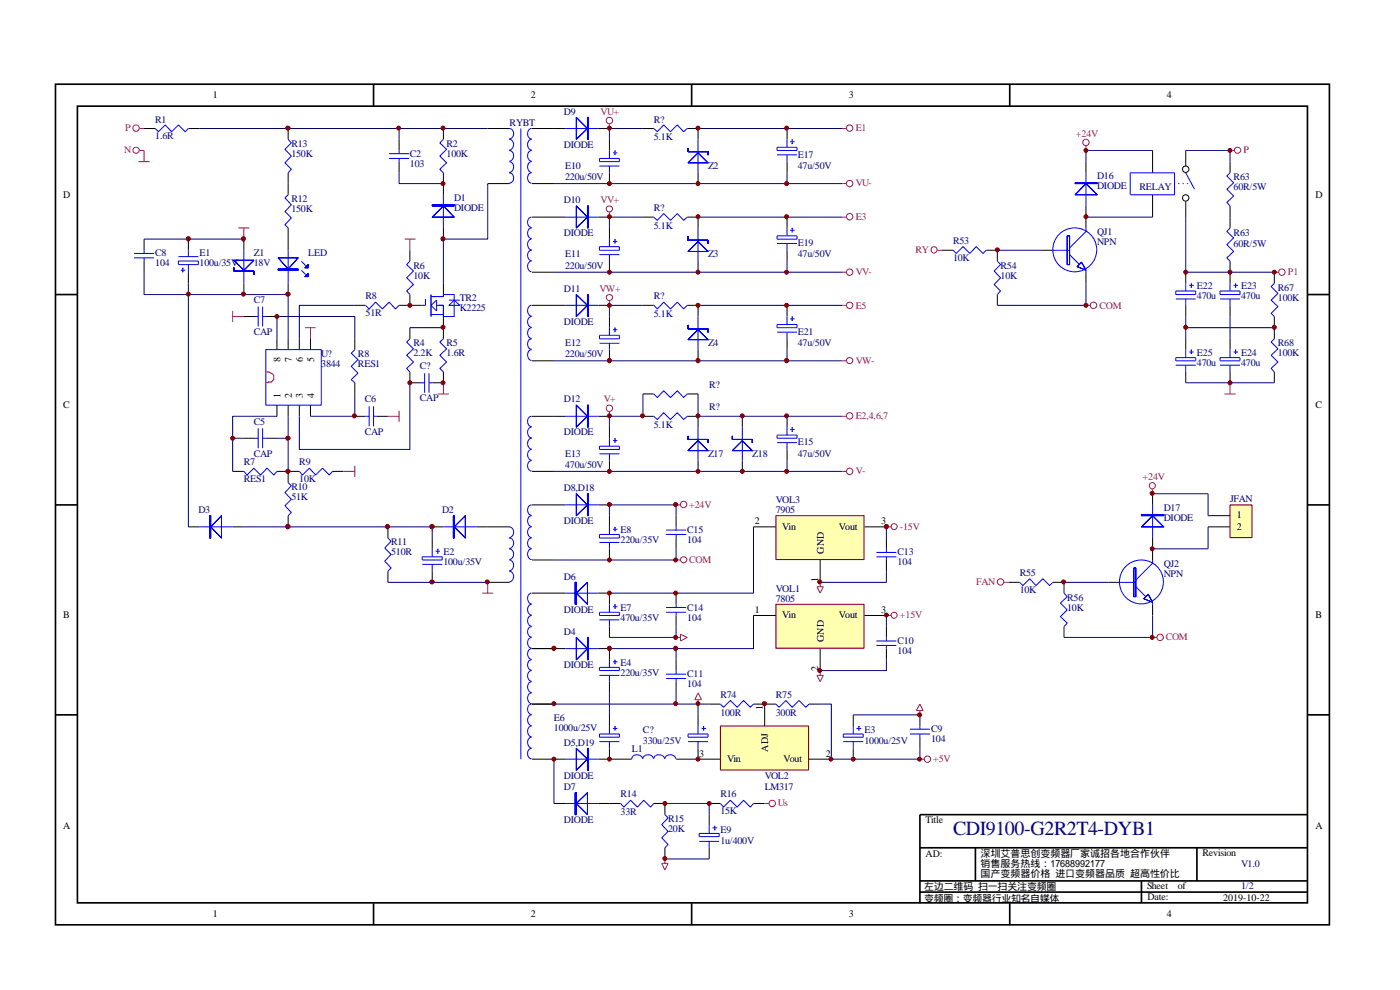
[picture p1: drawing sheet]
<svg xmlns="http://www.w3.org/2000/svg" width="297mm" height="210mm" viewBox="0 0 297 210" stroke-linecap="round" stroke-linejoin="round" font-family="sans-serif">
<g fill="none" stroke="#000" stroke-width=".35">
<path d="M11.8 17.9h270.2v178.3h-270.2zM79.2 17.9v4.6M146.7 17.9v4.6M214.2 17.9v4.6M16.4 22.5h261v169h-261zM11.8 62.5h4.6M277.5 62.5h4.6M11.8 107.1h4.6M277.5 107.1h4.6M11.8 151.6h4.6M277.5 151.6h4.6M195.2 179.8h82.3"/>
<path d="M206.9 179.8v7.1M253.9 179.8v7.1M277.5 172.8h-82.3v18.8M79.2 191.6v4.7M146.7 191.6v4.7M195.2 186.9h82.3M195.2 189.2h82.3M214.2 191.6v4.7M242.1 186.9v4.7"/>
</g>
<g fill="none" stroke="#000" stroke-width=".21">
<path d="M61.1 27.3v2.2M61.1 36.7v4.6M84.7 29.5v2.4M84.7 34.3v2.4M94.1 27.3v2.2M94.1 36.7v4.6M103.5 27.3h4.6M103.5 38.9h4.6M112.9 27.3h7M112.9 38.9h4.6M126.9 27.3h2.4M129.3 29.5v2.4"/>
<path d="M129.3 36.7v2.2M136.4 27.3h2.3M145.8 27.3h2.3v2.2M148.1 36.7v2.2M167 27.3v2.2M167 34.3v2.4M230.4 34.3v2.4M244.5 31.9v4.8M251.5 31.9v3.3M40 50.7v2.4M40 57.7v2.4M51.7 50.7v2.4"/>
<path d="M61.1 48.3v4.8M87 53.1v2.3M94.1 48.3v2.4M112.9 57.7h4.6M112.9 46.1h7M126.9 46.1h2.4M129.3 48.3v2.4M129.3 55.4v2.3M136.4 46.1h2.3M145.8 46.1h2.3v2.2M148.1 55.4v2.3M167 46.1v2.2"/>
<path d="M167 53.1v2.3M199.8 53.1h2.4M209.2 53.1h2.4v2.3M221 53.1h2.4M230.4 43.7v4.6M230.4 57.7v2.4M244.5 41.3v4.8M251.5 42.8v3.3M51.7 60.1v2.4M61.1 60.1v2.4M75.3 64.8h2.3M84.7 64.8h4.6"/>
<path d="M87 62.5v2.3M94.1 60.1v2.4M94.1 67.1v4.8M94.1 78.9v2.3M112.9 64.8h7M112.9 76.5h4.6M126.9 64.8h2.4M129.3 67.1v2.4M129.3 74.2v2.3M136.4 64.8h2.3M145.8 64.8h2.3v2.3M148.1 74.2v2.3"/>
<path d="M167 64.8v2.3M167 71.9v2.3M211.6 62.5v2.3M112.9 100h4.6M112.9 88.3h7M126.9 88.3h2.4M129.3 90.6v2.4M129.3 97.7v2.3M136.4 88.3h2.3M136.4 83.6h2.3M145.8 88.3h2.3v2.3M145.8 83.6h2.3"/>
<path d="M148.1 97.7v2.3M157.5 88.3v2.3M157.5 97.7v2.3M167 88.3v2.3M167 95.3v2.4M40 111.8h2.3M49.4 111.8h2.3M82.3 111.8v2.3M91.7 111.8h2.4M91.7 114.1v2.3M101.1 111.8h7M112.9 118.8h4.6"/>
<path d="M112.9 107.1h7M126.9 107.1h2.4M129.3 109.4v2.4M129.3 116.4v2.4M143.4 109.4v2.4M143.4 114.1v2.3M244.5 104.7v2.4M244.5 114.1v4.7M82.3 121.2v2.3M91.7 121.2v2.3M103.5 123.5h4.6M112.9 137.6h7"/>
<path d="M112.9 125.8h7M126.9 137.6h2.4v2.4M126.9 125.8h2.4v2.4M129.3 132.9v2.3M143.4 125.8v2.4M143.4 130.6v2.3M143.4 140v2.2M214 123.5h2.3M223.4 123.5h2.3v2.3M225.7 132.9v2.3M235.1 123.5h2.4M244.5 128.2v2.4"/>
<path d="M112.9 149.4h4.6M129.3 158.7v2.3h-2.4M129.3 144.6v2.4M129.3 151.6v2.4M143.4 144.6v2.4M195.2 151.6v2.4M195.2 156.4v2.3M112.9 161h7M117.5 170.4h2.4M126.9 170.4h4.8M138.7 170.4h2.4v2.4M141.1 179.8v2.4"/>
<path d="M150.5 170.4h2.3M159.9 170.4h2.3"/>
<circle cx="251.5" cy="35.9" r=".68"/>
<circle cx="251.5" cy="42" r=".68"/>
</g>
<g fill="none" stroke="#00f" stroke-width=".21">
<path d="M61.1 29.5l.7 .8-1.3 1.4 1.3 1.4-1.3 1.4 1.3 1.4-.7 .8M82.5 32.6h4.3M82.5 33.6h4.3M84.7 31.9v.7M84.7 33.6v.7M94.1 29.5l-.8 .8 1.4 1.4-1.4 1.4 1.4 1.4-1.4 1.4 .8 .8M108 27.3a1.11 1.11 0 0 1 1 1.1 1.11 1.11 0 0 1-1 1.1M108 29.5a1.17 1.17 0 0 1 1 1.2 1.17 1.17 0 0 1-1 1.1M108 31.9a1.17 1.17 0 0 1 1 1.2 1.17 1.17 0 0 1-1 1.1M108 34.3a1.17 1.17 0 0 1 1 1.1 1.17 1.17 0 0 1-1 1.2M108 36.7a1.11 1.11 0 0 1 1 1.1 1.11 1.11 0 0 1-1 1.1M110.5 27.3v133.7"/>
<path d="M112.8 36.7a1.14 1.14 0 0 0-.9 1.1 1.14 1.14 0 0 0 .9 1.1M112.8 34.3a1.19 1.19 0 0 0-.9 1.1 1.19 1.19 0 0 0 .9 1.2M112.8 31.9a1.19 1.19 0 0 0-.9 1.2 1.19 1.19 0 0 0 .9 1.1M112.8 29.5a1.19 1.19 0 0 0-.9 1.2 1.19 1.19 0 0 0 .9 1.1M112.8 27.3a1.14 1.14 0 0 0-.9 1.1 1.14 1.14 0 0 0 .9 1.1M119.9 27.3h7M127.2 33.6h4.2v.7h-4.2zM127.2 35.2h4.2M129.3 31.9v1.7M129.3 35.2v1.5M130 32.4h1M130.5 31.9v1"/>
<path d="M138.7 27.3l.7 .6 1.4-1.4 1.4 1.4 1.5-1.4 1.3 1.4 .8-.6M148.1 29.5v7.2M164.8 31.2h4.3v.7h-4.3zM164.8 32.9h4.3M167 29.5v1.7M167 32.9v1.4M167.6 30.1h1M168.1 29.5v1.1M230.4 36.7v7M239.8 36.7h9.4v4.6h-9.4zM249.9 38.9h.3M250.9 38.9h.2"/>
<path d="M251.5 36.7l1.9 3.4M251.8 38.9h.3M37.8 55.4h4.3v.7h-4.3zM37.8 54.4h4.3M38.4 57.3h.9M38.8 56.8v.9M40 53.1v1.3M40 56.1v1.6M51.7 53.1v7M61.1 41.3l-.6 .7 1.3 1.4-1.3 1.5 1.3 1.3-1.3 1.5 .6 .6M61.1 53.1v7M63.9 57.3l1 1"/>
<path d="M63.9 55.4l1 1M87 55.4l-.7 .7 1.4 1.4-1.4 1.4 1.4 1.5-1.4 1.3 .7 .8M94.1 41.3v7M112.8 55.4a1.19 1.19 0 0 0-.9 1.1 1.19 1.19 0 0 0 .9 1.2M112.8 53.1a1.14 1.14 0 0 0-.9 1.1 1.14 1.14 0 0 0 .9 1.1M112.8 50.7a1.19 1.19 0 0 0-.9 1.2 1.19 1.19 0 0 0 .9 1.1M112.8 48.3a1.19 1.19 0 0 0-.9 1.2 1.19 1.19 0 0 0 .9 1.1M112.8 46.1a1.14 1.14 0 0 0-.9 1.1 1.14 1.14 0 0 0 .9 1.1M119.9 46.1h7M127.2 52.3h4.2v.8h-4.2zM127.2 54h4.2M129.3 50.7v1.6"/>
<path d="M129.3 54v1.4M130 51.2h1M130.5 50.7v.9M138.7 46.1l.7 .6 1.4-1.4 1.4 1.4 1.5-1.4 1.3 1.4 .8-.6M148.1 48.3v7.1M164.8 50h4.3v.7h-4.3zM164.8 51.6h4.3M167 48.3v1.7M167 51.6v1.5M167.6 48.9h1M168.1 48.3v1M202.2 53.1l.7 .7 1.4-1.5 1.4 1.5 1.4-1.5 1.4 1.5 .7-.7"/>
<path d="M211.6 55.4l.7 .7-1.4 1.4 1.4 1.4-1.4 1.5 1.4 1.3-.7 .8M223.4 53.1h3.5M226.9 54l2.1 2.1M230.4 48.3v.8l-3.5 3.5M230.4 57.3v.4M77.6 64.8l.7 .7 1.4-1.4 1.4 1.4 1.4-1.4 1.4 1.4 .8-.7M90.3 63.4v1.4h-1M91.4 62.9h2.7v-.4h2.3v4.6h-2.3v-2.3h-1.5M91.4 62.5v4.6M91.4 66.7h2.7M91.4 64.8l1.2-1.1v2.3zM94.1 71.9l-.8 .7 1.4 1.4-1.4 1.4 1.4 1.4-1.4 1.3 .8 .8"/>
<path d="M95.2 64.8l1.2-1.1 1.1 1.1zM95.2 63.7h2.3M112.8 74.2a1.19 1.19 0 0 0-.9 1.1 1.19 1.19 0 0 0 .9 1.2M112.8 71.9a1.14 1.14 0 0 0-.9 1.1 1.14 1.14 0 0 0 .9 1.1M112.8 69.5a1.19 1.19 0 0 0-.9 1.2 1.19 1.19 0 0 0 .9 1.1M112.8 67.1a1.19 1.19 0 0 0-.9 1.2 1.19 1.19 0 0 0 .9 1.1M112.8 64.8a1.19 1.19 0 0 0-.9 1.1 1.19 1.19 0 0 0 .9 1.2M119.9 64.8h7M127.2 71.1h4.2v.8h-4.2zM127.2 72.8h4.2M129.3 69.5v1.6M129.3 72.8v1.4"/>
<path d="M130 69.9h1M130.5 69.5v.9M138.7 64.8l.7 .7 1.4-1.4 1.4 1.4 1.5-1.4 1.3 1.4 .8-.7M148.1 67.1v7.1M164.8 68.8h4.3v.7h-4.3zM164.8 70.4h4.3M167 67.1v1.7M167 70.4v1.5M167.6 67.6h1M168.1 67.1v1M112.8 97.7a1.14 1.14 0 0 0-.9 1.1 1.14 1.14 0 0 0 .9 1.1M112.8 95.3a1.19 1.19 0 0 0-.9 1.2 1.19 1.19 0 0 0 .9 1.1"/>
<path d="M112.8 93a1.19 1.19 0 0 0-.9 1.1 1.19 1.19 0 0 0 .9 1.1M112.8 90.6a1.19 1.19 0 0 0-.9 1.1 1.19 1.19 0 0 0 .9 1.2M112.8 88.3a1.14 1.14 0 0 0-.9 1.1 1.14 1.14 0 0 0 .9 1.1M119.9 88.3h7M127.2 94.7h4.2v.6h-4.2zM127.2 96.3h4.2M129.3 93v1.7M129.3 96.3v1.4M130 93.5h1M130.5 93v.9M138.7 88.3l.7 .7 1.4-1.5 1.4 1.5 1.5-1.5 1.3 1.5 .8-.7M138.7 83.6l.7 .7 1.4-1.4 1.4 1.4 1.5-1.4 1.3 1.4 .8-.7"/>
<path d="M148.1 90.6v7.1M157.5 90.6v7.1M164.8 92.3h4.3v.7h-4.3zM164.8 93.9h4.3M167 90.6v1.7M167 93.9v1.4M167.6 91.1h1M168.1 90.6v1M42.3 111.8h7.1M82.3 114.1l.7 .7-1.4 1.4 1.4 1.4-1.4 1.4 1.4 1.5-.7 .7M89.6 118.1h4.2v.7h-4.2zM89.6 119.7h4.2"/>
<path d="M91.7 116.4v1.7M91.7 119.7v1.5M92.4 116.9h.9M92.9 116.4v1M94.1 111.8h7M108 111.8a1.17 1.17 0 0 1 1 1.1 1.17 1.17 0 0 1-1 1.1M108 114.1a1.11 1.11 0 0 1 1 1.1 1.11 1.11 0 0 1-1 1.1M108 116.4a1.17 1.17 0 0 1 1 1.2 1.17 1.17 0 0 1-1 1.1M108 118.8a1.17 1.17 0 0 1 1 1.1 1.17 1.17 0 0 1-1 1.2M112.8 116.4a1.19 1.19 0 0 0-.9 1.2 1.19 1.19 0 0 0 .9 1.1M112.8 114.1a1.14 1.14 0 0 0-.9 1.1 1.14 1.14 0 0 0 .9 1.1M112.8 111.8a1.19 1.19 0 0 0-.9 1.1 1.19 1.19 0 0 0 .9 1.1"/>
<path d="M112.8 109.4a1.19 1.19 0 0 0-.9 1.1 1.19 1.19 0 0 0 .9 1.2M112.8 107.1a1.14 1.14 0 0 0-.9 1.1 1.14 1.14 0 0 0 .9 1.1M119.9 107.1h7M127.2 113.4h4.2v.7h-4.2zM127.2 115.1h4.2M129.3 111.8v1.6M129.3 115.1v1.3M130 112.3h1M130.5 111.8v.9M141.3 113.4h4.2M141.3 112.4h4.2M143.4 111.8v.6"/>
<path d="M143.4 113.4v.7M244.5 118.8v.7l-3.5 3.5M244.5 107.1v7M108 121.2a1.17 1.17 0 0 1 1 1.1 1.17 1.17 0 0 1-1 1.1M112.8 135.2a1.19 1.19 0 0 0-.9 1.2 1.19 1.19 0 0 0 .9 1.1M112.8 132.9a1.14 1.14 0 0 0-.9 1.1 1.14 1.14 0 0 0 .9 1.1M112.8 130.6a1.19 1.19 0 0 0-.9 1.1 1.19 1.19 0 0 0 .9 1.1M112.8 128.2a1.19 1.19 0 0 0-.9 1.1 1.19 1.19 0 0 0 .9 1.2M112.8 125.8a1.19 1.19 0 0 0-.9 1.2 1.19 1.19 0 0 0 .9 1.1M112.8 140a1.14 1.14 0 0 0-.9 1.1 1.14 1.14 0 0 0 .9 1.1M112.8 137.6a1.19 1.19 0 0 0-.9 1.1 1.19 1.19 0 0 0 .9 1.2M119.9 125.8h7"/>
<path d="M119.9 137.6h7M127.2 129.9h4.2v.7h-4.2zM127.2 131.5h4.2M129.3 128.2v1.7M129.3 131.5v1.4M129.3 140v1.6M130 128.7h1M130.5 128.2v.9M130.5 140v.9M141.3 129.9h4.2M141.3 128.9h4.2M143.4 128.2v.7"/>
<path d="M143.4 129.9v.7M216.3 123.5l.7 .7 1.4-1.4 1.4 1.4 1.4-1.4 1.5 1.4 .7-.7M225.7 125.8l.7 .8-1.4 1.3 1.4 1.5-1.4 1.4 1.4 1.4-.7 .7M237.5 123.5h3.5M241 124.5l2.1 2.1M244.5 127.8v.4M112.8 147a1.19 1.19 0 0 0-.9 1.1 1.19 1.19 0 0 0 .9 1.2M112.8 144.6a1.19 1.19 0 0 0-.9 1.2 1.19 1.19 0 0 0 .9 1.1M112.8 142.2a1.19 1.19 0 0 0-.9 1.2 1.19 1.19 0 0 0 .9 1.1M112.8 158.7a1.14 1.14 0 0 0-.9 1.2 1.14 1.14 0 0 0 .9 1.1M112.8 156.4a1.19 1.19 0 0 0-.9 1.1 1.19 1.19 0 0 0 .9 1.2M112.8 154a1.19 1.19 0 0 0-.9 1.2 1.19 1.19 0 0 0 .9 1.1"/>
<path d="M112.8 151.6a1.19 1.19 0 0 0-.9 1.2 1.19 1.19 0 0 0 .9 1.1M112.8 149.4a1.14 1.14 0 0 0-.9 1.1 1.14 1.14 0 0 0 .9 1.1M127.2 141.6h4.2v.6h-4.2zM127.2 155.7h4.2v.7h-4.2zM127.2 143.3h4.2M127.2 157.3h4.2M129.3 143.3v1.3M129.3 154v1.7M129.3 157.3v1.4M130 140.4h1M130 154.5h1M130.5 154v.9"/>
<path d="M141.3 143h4.2M141.3 143.9h4.2M143.4 142.2v.8M143.4 143.9v.7M193 155.7h4.3M193 154.7h4.3M195.2 154v.7M195.2 155.7v.7M119.9 170.4h7M119.9 161h7M131.7 170.4l.6 .8 1.5-1.4 1.4 1.4 1.4-1.4 1.4 1.4 .7-.8M141.1 172.8l.6 .7-1.3 1.4 1.3 1.5-1.3 1.3 1.3 1.5-.6 .6"/>
<path d="M152.8 170.4l.7 .8 1.4-1.4 1.5 1.4 1.3-1.4 1.5 1.4 .7-.8"/>
<circle cx="228" cy="53" r="4.7"/>
<circle cx="242.1" cy="123.4" r="4.7"/>
</g>
<path d="M91.7 43.4v.3h4.7v-.3zM91.7 43.4v.3h4.7v-.3z" fill="#00f" stroke="#00f" stroke-width=".21"/>
<g fill="#00f" stroke="#00f" stroke-width=".21">
<path d="M91.7 46.1l2.4-2.4 2.3 2.4zM91.7 46.1l2.4-2.4 2.3 2.4z" fill-rule="evenodd"/>
<path d="M96.2 109.4v4.7h.2v-4.7zM96.2 109.4v4.7h.2v-4.7z" fill-rule="evenodd"/>
<path d="M96.4 111.8l2.3-2.4v4.7zM96.4 111.8l2.3-2.4v4.7z" fill-rule="evenodd"/>
<path d="M44.4 109.4v4.7h.3v-4.7zM44.4 109.4v4.7h.3v-4.7z" fill-rule="evenodd"/>
<path d="M47 109.4v4.7l-2.3-2.3zM47 109.4v4.7l-2.3-2.3z" fill-rule="evenodd"/>
<path d="M59 54.7h4.2l-2.1 2.4zM59 54.7h4.2l-2.1 2.4z" fill-rule="evenodd"/>
<path d="M59 57.1h4.2v.2h-4.2zM59 57.1h4.2v.2h-4.2z" fill-rule="evenodd"/>
<path d="M65.4 58v.7h-.7zM65.4 58v.7h-.7z" fill-rule="evenodd"/>
<path d="M65.4 56.1v.7h-.7zM65.4 56.1v.7h-.7z" fill-rule="evenodd"/>
<path d="M49.6 56.8v.7h4.2v.8v-.8h-4.2zM49.6 56.8v.7h4.2v.8v-.8h-4.2z" fill-rule="evenodd"/>
<path d="M49.6 55.2h4.2l-2.1 2.1zM49.6 55.2h4.2l-2.1 2.1z" fill-rule="evenodd"/>
<path d="M124.6 24.9v4.6h.2v-4.6zM124.6 24.9v4.6h.2v-4.6z" fill-rule="evenodd"/>
<path d="M122.3 24.9l2.3 2.4-2.3 2.2zM122.3 24.9l2.3 2.4-2.3 2.2z" fill-rule="evenodd"/>
<path d="M124.6 104.7v4.7h.2v-4.7zM124.6 104.7v4.7h.2v-4.7z" fill-rule="evenodd"/>
<path d="M122.3 104.7l2.3 2.4-2.3 2.3zM122.3 104.7l2.3 2.4-2.3 2.3z" fill-rule="evenodd"/>
<path d="M122 123.5v4.7h.3v-4.7zM122 123.5v4.7h.3v-4.7z" fill-rule="evenodd"/>
<path d="M122.3 125.8l2.3-2.3v4.7zM122.3 125.8l2.3-2.3v4.7z" fill-rule="evenodd"/>
<path d="M124.6 135.2v4.8h.2v-4.8zM124.6 135.2v4.8h.2v-4.8z" fill-rule="evenodd"/>
<path d="M122.3 135.2l2.3 2.4-2.3 2.4zM122.3 135.2l2.3 2.4-2.3 2.4z" fill-rule="evenodd"/>
<path d="M122 168.1v4.7h.3v-4.7zM122 168.1v4.7h.3v-4.7z" fill-rule="evenodd"/>
<path d="M122.3 170.4l2.3-2.3v4.7zM122.3 170.4l2.3-2.3v4.7z" fill-rule="evenodd"/>
<path d="M124.6 158.7v4.7h.2v-4.7zM124.6 158.7v4.7h.2v-4.7z" fill-rule="evenodd"/>
<path d="M122.3 158.7l2.3 2.3-2.3 2.4zM122.3 158.7l2.3 2.3-2.3 2.4z" fill-rule="evenodd"/>
<path d="M146 31.5v.7h4.2v.7v-.7h-4.2zM146 31.5v.7h4.2v.7v-.7h-4.2z" fill-rule="evenodd"/>
<path d="M146 34.5l2.1-2.1 2.1 2.1zM146 34.5l2.1-2.1 2.1 2.1z" fill-rule="evenodd"/>
<path d="M124.6 43.7v4.6h.2v-4.6zM124.6 43.7v4.6h.2v-4.6z" fill-rule="evenodd"/>
<path d="M122.3 43.7l2.3 2.4-2.3 2.2zM122.3 43.7l2.3 2.4-2.3 2.2z" fill-rule="evenodd"/>
<path d="M146 50.2v.8h4.2v.6v-.6h-4.2zM146 50.2v.8h4.2v.6v-.6h-4.2z" fill-rule="evenodd"/>
<path d="M146 53.3l2.1-2.1 2.1 2.1zM146 53.3l2.1-2.1 2.1 2.1z" fill-rule="evenodd"/>
<path d="M124.6 62.5v4.6h.2v-4.6zM124.6 62.5v4.6h.2v-4.6z" fill-rule="evenodd"/>
<path d="M122.3 62.5l2.3 2.3-2.3 2.3zM122.3 62.5l2.3 2.3-2.3 2.3z" fill-rule="evenodd"/>
<path d="M146 69v.8h4.2v.6v-.6h-4.2zM146 69v.8h4.2v.6v-.6h-4.2z" fill-rule="evenodd"/>
<path d="M146 72.1l2.1-2.2 2.1 2.2zM146 72.1l2.1-2.2 2.1 2.2z" fill-rule="evenodd"/>
<path d="M124.6 85.9v4.7h.2v-4.7zM124.6 85.9v4.7h.2v-4.7z" fill-rule="evenodd"/>
<path d="M122.3 85.9l2.3 2.4-2.3 2.3zM122.3 85.9l2.3 2.4-2.3 2.3z" fill-rule="evenodd"/>
<path d="M146 92.5v.7h4.2v.7v-.7h-4.2zM146 92.5v.7h4.2v.7v-.7h-4.2z" fill-rule="evenodd"/>
<path d="M146 95.6l2.1-2.1 2.1 2.1zM146 95.6l2.1-2.1 2.1 2.1z" fill-rule="evenodd"/>
<path d="M155.4 92.5v.7h4.2v.7v-.7h-4.2zM155.4 92.5v.7h4.2v.7v-.7h-4.2z" fill-rule="evenodd"/>
<path d="M155.4 95.6l2.1-2.1 2.1 2.1zM155.4 95.6l2.1-2.1 2.1 2.1z" fill-rule="evenodd"/>
<path d="M226.4 50v6.1h.5v-6.1zM226.4 50v6.1h.5v-6.1z" fill-rule="evenodd"/>
<path d="M229.4 55.6l-.9 1 1.9 .7zM229.4 55.6l-.9 1 1.9 .7z" fill-rule="evenodd"/>
<path d="M228.1 38.8v.1h4.6v-.1zM228.1 38.8v.1h4.6v-.1z" fill-rule="evenodd"/>
<path d="M230.4 38.9l2.3 2.4h-4.6zM230.4 38.9l2.3 2.4h-4.6z" fill-rule="evenodd"/>
<path d="M240.5 120.5v6.1h.5v-6.1zM240.5 120.5v6.1h.5v-6.1z" fill-rule="evenodd"/>
<path d="M243.6 126.1l-.9 .9 1.8 .8zM243.6 126.1l-.9 .9 1.8 .8z" fill-rule="evenodd"/>
<path d="M242.1 109.1v.3h4.8v-.3zM242.1 109.1v.3h4.8v-.3z" fill-rule="evenodd"/>
<path d="M244.5 109.4l2.4 2.4h-4.8zM244.5 109.4l2.4 2.4h-4.8z" fill-rule="evenodd"/>
</g>
<g fill="none" stroke="#000080" stroke-width=".21">
<path d="M42.3 27.3h61.2M117.5 38.9h61.1M136.4 27.3h-7.1v2.2M148.1 27.3h30.5M167 36.7v2.2M244.5 31.9h-14.1v2.4M117.5 57.7h61.1M136.4 46.1h-7.1v2.2M148.1 46.1h30.5M167 55.4v2.3M211.6 53.1h9.4M230.4 46.1h14.1"/>
<path d="M117.5 76.5h61.1M136.4 64.8h-7.1v2.3M148.1 64.8h30.5M167 74.2v2.3M230.4 60.1v4.7h-18.8M117.5 100h61.1M136.4 83.6v4.7h-7.1v2.3M148.1 83.6v4.7h30.5M167 97.7v2.3M129.3 109.4v-2.3h14.1v2.3M143.4 116.4v2.4h-25.9M82.3 123.5h21.2"/>
<path d="M129.3 137.6h14.1v2.4M129.3 125.8h14.1M143.4 132.9v2.3h-14.1M225.7 123.5h9.4M244.5 130.6v4.6h-18.8M129.3 147v4.6M143.4 147v2.4h-25.9M117.5 161v9.4M141.1 170.4h9.4v2.4M141.1 182.2h9.4"/>
</g>
<g fill="none" stroke="#a1006a" stroke-width=".21">
<path d="M29.4 34.3h2.3M30.6 31.9v2.4M129.3 26.3v1M178.6 27.3h1M178.6 38.9h1M230.4 31v.9M50.5 48.3h2.4M51.7 48.3v2.4M85.9 50.7h2.2M87 50.7v2.4M129.3 45v1.1M178.6 46.1h1"/>
<path d="M178.6 57.7h1M198.9 53.1h.9M49.4 66v2.3M49.4 67.1h2.3M64.7 69.5h2.3M65.9 69.5v2.4M129.3 63.8v1M178.6 64.8h1M178.6 76.5h1M230.4 64.8h.9M92.9 83.6h2.3M94.1 81.2v2.4"/>
<path d="M129.3 87.4v.9M178.6 88.3h1M178.6 100h1M143.4 107.1h1M143.4 118.8h1M188 111.8h1.1M244.5 103.8v.9M102.3 125.8h2.3M103.5 123.5v2.3M143.4 135.2h1M144.4 134.5l1.4 .7-1.4 .8zM188 130.6h1.1"/>
<path d="M213 123.5h1M244.5 135.2h.9M148.1 147l.7 1.4h-1.4zM148.1 148.4v1M162.2 170.4h1M195.2 161h.9M140.4 183.1h1.3l-.6 1.5zM141.1 182.2v.9"/>
<circle cx="129.3" cy="25.6" r=".68"/>
<circle cx="180.2" cy="27.2" r=".68"/>
<circle cx="180.2" cy="38.9" r=".68"/>
<circle cx="230.4" cy="30.2" r=".68"/>
<circle cx="129.3" cy="44.3" r=".66"/>
<circle cx="180.2" cy="46" r=".68"/>
<circle cx="180.2" cy="57.7" r=".68"/>
<circle cx="198.1" cy="53" r=".66"/>
<circle cx="129.3" cy="63.1" r=".66"/>
<circle cx="180.2" cy="64.8" r=".68"/>
<circle cx="180.3" cy="76.5" r=".66"/>
<circle cx="232" cy="64.8" r=".68"/>
<circle cx="129.3" cy="86.6" r=".68"/>
<circle cx="180.2" cy="100" r=".68"/>
<circle cx="180.2" cy="88.2" r=".68"/>
<circle cx="145" cy="107" r=".68"/>
<circle cx="145" cy="118.7" r=".66"/>
<circle cx="189.7" cy="111.7" r=".64"/>
<circle cx="244.5" cy="103" r=".66"/>
<circle cx="189.7" cy="130.5" r=".64"/>
<circle cx="212.3" cy="123.4" r=".68"/>
<circle cx="246.1" cy="135.2" r=".68"/>
<circle cx="163.8" cy="170.4" r=".68"/>
<circle cx="196.8" cy="161" r=".68"/>
</g>
<g fill="#800000" stroke="#800000" stroke-width=".21">
<circle cx="117.5" cy="137.5" r=".45"/>
<circle cx="129.3" cy="107" r=".42"/>
<circle cx="143.3" cy="107" r=".42"/>
<circle cx="143.3" cy="118.8" r=".42"/>
<circle cx="129.3" cy="118.8" r=".42"/>
<circle cx="143.3" cy="135.2" r=".42"/>
<circle cx="129.3" cy="137.5" r=".45"/>
<circle cx="117.5" cy="149.3" r=".42"/>
<circle cx="150.5" cy="170.4" r=".42"/>
<circle cx="141.1" cy="170.4" r=".42"/>
</g>
<path d="M261 107.2h4.5v6.8h-4.5z" fill="#ffffb0"/>
<path d="M260.9 107.1h4.7v6.9h-4.7z" fill="none" stroke="#800000" stroke-width=".21"/>
<g fill="none" stroke="#000" stroke-width=".21">
<path d="M30.6 27.3h2.3M40 27.3h2.3M30.6 50.7v2.4M30.6 55.4v2.3M51.7 67.1h2.4M56.4 67.1h2.4M58.8 71.9v2.3M61.1 71.9v2.3M63.5 71.9v2.3M65.9 71.9v2.3M75.3 71.9v2.3M87 69.5v2.4"/>
<path d="M87 78.9v2.3h2.3M49.4 100h2.3M51.7 93h2.4M56.4 93h2.4M58.8 85.9v2.4M58.8 100h4.7M61.1 85.9v2.4M61.1 100v2.4M63.5 85.9v2.4M65.9 85.9v2.4M70.5 100h2.4M75.3 81.2v2.4"/>
<path d="M75.3 88.3h2.3M79.9 88.3h2.4M91.7 81.2h2.4M61.1 109.4v2.4M256.3 109.4h4.6M256.3 111.8h4.6M148.1 151.6v2.4M148.1 158.7v2.3h-4.7M181 151.6v2.4M181 158.7v2.3M129.3 161h4.7M150.5 172.8v2.4"/>
<path d="M150.5 179.8v2.4"/>
</g>
<g fill="none" stroke="#000080" stroke-width=".21">
<path d="M84.7 36.7v2.2h9.4M84.7 27.3v2.2M103.5 38.9v11.8h-9.4v9.4M30.6 57.7v4.8h30.5v9.4M30.6 50.7h21.1M40 60.1v51.7M58.8 71.9v-4.8h16.5v4.8M75.3 64.8h-11.8v7.1M87 69.5h7.1M49.4 93h2.3M58.8 88.3h-9.4v11.7M58.8 93h2.3"/>
<path d="M61.1 88.3v11.7M75.3 83.6v4.7h-9.4M87 81.2v14.1h-23.5v-7M51.7 111.8h40v2.3M244.5 104.7h11.8v4.7M256.3 111.8v4.6h-11.8"/>
</g>
<g fill="none" stroke="#a1006a" stroke-width=".21">
<path d="M29.6 27.3h1M29.6 31.9h1M72.9 100h2.4M75.3 98.8v2.4M82.3 88.3h2.4M84.7 87.1v2.4"/>
<circle cx="28.9" cy="27.2" r=".68"/>
<circle cx="28.9" cy="31.9" r=".66"/>
</g>
<g fill="none" stroke="#00f" stroke-width=".21">
<path d="M32.9 27.3l.7 .6 1.5-1.4 1.3 1.4 1.4-1.4 1.5 1.4 .7-.6M28.4 53.8h4.3M28.4 54.7h4.3M30.6 53.1v.7M30.6 54.7v.7M54.1 67.1h.7M54.8 65v4.3M55.7 65v4.3M55.7 67.1h.7M56.4 74.2h11.8v11.7h-11.8zM75.3 74.2l-.8 .7 1.4 1.4-1.4 1.4 1.4 1.5-1.4 1.3 .8 .7M87 71.9l-.7 .7 1.4 1.4-1.4 1.4 1.4 1.4-1.4 1.3 .7 .8"/>
<path d="M90.1 79.2v4.1M91 79.2v4.1M51.7 100l.7 .8 1.4-1.5 1.5 1.5 1.3-1.5 1.5 1.5 .7-.8M54.1 93h.7M54.8 90.8v4.3M55.7 93h.7M55.7 90.8v4.3M63.5 100l.7 .8 1.4-1.5 1.4 1.5 1.4-1.5 1.4 1.5 .7-.8M77.6 88.3h.7M78.3 86.2v4.2M79.2 88.3h.7M79.2 86.2v4.2"/>
<path d="M89.3 81.2h.8M91 81.2h.7M61.1 102.4l.7 .6-1.3 1.5 1.3 1.4-1.3 1.4 1.3 1.4-.7 .7M146 157.3h4.2M146 155.7h4.2v.7h-4.2zM148.1 154v1.7M148.1 157.3v1.4M148.8 154.5h1M149.3 154v.9M178.9 155.7h4.2v.7h-4.2zM178.9 157.3h4.2M181 154v1.7"/>
<path d="M181 157.3v1.4M181.7 154.5h1M182.2 154v.9M134 161a1.19 1.19 0 0 1 1.2-.9 1.19 1.19 0 0 1 1.1 .9M136.4 161a1.14 1.14 0 0 1 1.1-.9 1.14 1.14 0 0 1 1.1 .9M138.7 161a1.19 1.19 0 0 1 1.1-.9 1.19 1.19 0 0 1 1.2 .9M141.1 161a1.19 1.19 0 0 1 1.1-.9 1.19 1.19 0 0 1 1.1 .9M148.3 176.8h4.3v.7h-4.3zM148.3 178.5h4.3M150.5 175.2v1.6M150.5 178.5v1.3M151.1 175.6h1"/>
<path d="M151.6 175.2v.9"/>
</g>
<path d="M56.4 78.9h.7l.3 .3a1.01 1.01 0 0 1 .7 .8 1.01 1.01 0 0 1-.5 1l-1.2 .2" fill="none" stroke="#f00" stroke-width=".21"/>
<circle cx="87" cy="64.8" r=".42" fill="#800000" stroke="#800000" stroke-width=".21"/>
<g fill="#800000" stroke="#800000" stroke-width=".21">
<circle cx="94" cy="50.7" r=".45"/>
<circle cx="94" cy="38.9" r=".42"/>
<circle cx="103.4" cy="123.4" r=".42"/>
<circle cx="91.7" cy="123.4" r=".45"/>
<circle cx="61.1" cy="93" r=".45"/>
<circle cx="49.4" cy="93" r=".42"/>
<circle cx="94" cy="81.2" r=".42"/>
<circle cx="75.2" cy="88.2" r=".42"/>
<circle cx="87" cy="81.2" r=".42"/>
<circle cx="94" cy="69.4" r=".42"/>
<circle cx="61.1" cy="62.4" r=".45"/>
<circle cx="51.6" cy="62.4" r=".42"/>
<circle cx="51.6" cy="50.7" r=".45"/>
<circle cx="39.9" cy="50.7" r=".45"/>
<circle cx="61.1" cy="100" r=".45"/>
<circle cx="91.6" cy="111.7" r=".48"/>
<circle cx="82.2" cy="111.7" r=".45"/>
<circle cx="61.1" cy="111.7" r=".48"/>
<circle cx="40" cy="62.4" r=".42"/>
<circle cx="58.8" cy="67.1" r=".42"/>
<circle cx="94" cy="27.2" r=".42"/>
<circle cx="61.1" cy="27.2" r=".45"/>
<circle cx="84.6" cy="27.2" r=".42"/>
<circle cx="129.3" cy="125.8" r=".42"/>
<circle cx="117.5" cy="161" r=".42"/>
<circle cx="141.1" cy="182.1" r=".42"/>
<circle cx="129.3" cy="161" r=".42"/>
</g>
<path d="M152.9 154.1h18.5v9.1h-18.5z" fill="#ffffb0"/>
<path d="M152.8 154h18.7v9.3h-18.7z" fill="none" stroke="#800000" stroke-width=".21"/>
<path d="M150.5 149.4h2.3M159.9 149.4h4.7M162.2 149.4v4.6M171.6 149.4h2.4M148.1 161h4.7M171.6 161h4.8" fill="none" stroke="#000" stroke-width=".21"/>
<circle cx="148.1" cy="161" r=".42" fill="#800000" stroke="#800000" stroke-width=".21"/>
<path d="M152.8 149.4l.7 .6 1.4-1.4 1.5 1.4 1.3-1.4 1.5 1.4 .7-.6M164.6 149.4l.7 .6 1.4-1.4 1.4 1.4 1.4-1.4 1.4 1.4 .7-.6" fill="none" stroke="#00f" stroke-width=".21"/>
<g fill="#800000" stroke="#800000" stroke-width=".21">
<circle cx="162.2" cy="149.3" r=".45"/>
<circle cx="195.1" cy="161" r=".42"/>
<circle cx="176.3" cy="161" r=".42"/>
<circle cx="181" cy="161" r=".42"/>
</g>
<path d="M174 149.4h2.4v11.6h18.8v-2.3" fill="none" stroke="#000080" stroke-width=".21"/>
<path d="M164.7 128.3h18.5v9.1h-18.5z" fill="#ffffb0"/>
<path d="M164.6 128.2h18.7v9.3h-18.7z" fill="none" stroke="#800000" stroke-width=".21"/>
<path d="M159.9 130.6h4.7M174 137.6v4.6M183.4 130.6h4.6" fill="none" stroke="#000" stroke-width=".21"/>
<path d="M164.7 109.5h18.5v9.1h-18.5z" fill="#ffffb0"/>
<path d="M164.6 109.4h18.7v9.3h-18.7z" fill="none" stroke="#800000" stroke-width=".21"/>
<g fill="none" stroke="#000" stroke-width=".21">
<path d="M260.9 34.3v2.4M251.5 57.7v2.4M260.9 43.7v4.6M260.9 55.4v4.7M270.3 57.7v2.4M251.5 64.8v2.3M251.5 71.9v2.3M251.5 78.9v2.3M260.9 64.8v2.3M260.9 71.9v2.3M260.9 78.9v2.3M270.3 67.1v4.8"/>
<path d="M270.3 78.9v2.3M159.9 111.8h4.7M174 118.8v4.7M183.4 111.8h4.6M188 114.1v2.3M188 118.8v2.4M188 132.9v2.3M188 137.6v2.4"/>
</g>
<g fill="none" stroke="#000080" stroke-width=".21">
<path d="M251.5 31.9h9.4v2.4M251.5 46.1v11.6h18.8M251.5 67.1v4.8M251.5 69.5h18.8M260.9 67.1v4.8M251.5 81.2h18.8M159.9 111.8v14h-16.5M188 111.8v2.3M159.9 130.6v7h-16.5M188 121.2v2.3h-14M188 140v2.2h-14M188 130.6v2.3"/>
<path d="M143.4 149.4h7.1M148.1 149.4v2.2M181 151.6h14.2"/>
</g>
<circle cx="143.3" cy="149.3" r=".42" fill="#800000" stroke="#800000" stroke-width=".21"/>
<g fill="#800000" stroke="#800000" stroke-width=".21">
<circle cx="148.1" cy="149.3" r=".42"/>
<circle cx="143.3" cy="137.5" r=".45"/>
<circle cx="143.3" cy="125.8" r=".42"/>
<circle cx="195.1" cy="151.6" r=".42"/>
<circle cx="173.9" cy="142.2" r=".42"/>
<circle cx="173.9" cy="123.4" r=".42"/>
<circle cx="188" cy="111.7" r=".45"/>
<circle cx="188" cy="130.5" r=".42"/>
<circle cx="148.1" cy="27.2" r=".42"/>
<circle cx="166.9" cy="27.2" r=".42"/>
<circle cx="129.3" cy="38.9" r=".42"/>
<circle cx="148.1" cy="38.9" r=".42"/>
<circle cx="166.9" cy="38.9" r=".42"/>
<circle cx="148.1" cy="46" r=".42"/>
<circle cx="166.9" cy="46" r=".42"/>
<circle cx="129.3" cy="57.7" r=".42"/>
<circle cx="148.1" cy="57.7" r=".42"/>
<circle cx="166.9" cy="57.7" r=".42"/>
<circle cx="129.3" cy="27.2" r=".42"/>
<circle cx="129.3" cy="64.8" r=".42"/>
<circle cx="129.3" cy="46" r=".42"/>
<circle cx="148.1" cy="88.2" r=".42"/>
<circle cx="166.9" cy="88.2" r=".42"/>
<circle cx="157.5" cy="88.2" r=".42"/>
<circle cx="129.3" cy="100" r=".42"/>
<circle cx="148.1" cy="100" r=".42"/>
<circle cx="157.5" cy="100" r=".42"/>
<circle cx="166.9" cy="100" r=".42"/>
<circle cx="129.3" cy="88.2" r=".42"/>
<circle cx="136.3" cy="88.2" r=".42"/>
<circle cx="148.1" cy="64.8" r=".42"/>
<circle cx="166.9" cy="64.8" r=".42"/>
<circle cx="129.3" cy="76.5" r=".45"/>
<circle cx="148.1" cy="76.5" r=".45"/>
<circle cx="166.9" cy="76.5" r=".45"/>
<circle cx="211.6" cy="53" r=".42"/>
<circle cx="230.4" cy="46" r=".42"/>
<circle cx="230.4" cy="64.8" r=".42"/>
<circle cx="230.4" cy="31.9" r=".42"/>
<circle cx="260.9" cy="31.9" r=".42"/>
<circle cx="270.3" cy="57.7" r=".42"/>
<circle cx="270.3" cy="69.4" r=".42"/>
<circle cx="251.5" cy="69.4" r=".42"/>
<circle cx="260.9" cy="81.2" r=".42"/>
<circle cx="260.9" cy="57.7" r=".42"/>
<circle cx="251.5" cy="57.7" r=".42"/>
<circle cx="225.6" cy="123.4" r=".42"/>
<circle cx="244.4" cy="116.4" r=".42"/>
<circle cx="244.4" cy="104.6" r=".42"/>
<circle cx="244.4" cy="135.2" r=".42"/>
</g>
<g fill="none" stroke="#a1006a" stroke-width=".21">
<path d="M260.9 31.9h1M270.3 57.7h1M259.8 83.6h2.3M260.9 81.2v2.4M173.3 124.5h1.4l-.7 1.3zM174 123.5v1M173.3 143.3h1.4l-.7 1.3zM174 142.2v1.1M195.2 149.4l.6 1.3h-1.4zM195.2 150.7v.9"/>
<circle cx="262.6" cy="31.9" r=".66"/>
<circle cx="271.9" cy="57.7" r=".68"/>
</g>
<g fill="none" stroke="#00f" stroke-width=".21">
<path d="M260.9 36.7l-.6 .6 1.4 1.5-1.4 1.3 1.4 1.5-1.4 1.3 .6 .8M260.9 48.3l-.6 .8 1.4 1.4-1.4 1.4 1.4 1.4-1.4 1.4 .6 .7M249.4 61.7h4.3v.8h-4.3zM249.4 75.9h4.3v.6h-4.3zM249.4 63.4h4.3M249.4 77.5h4.3M251.5 60.1v1.6M251.5 63.4v1.4M251.5 74.2v1.7M251.5 77.5v1.4M252.3 60.5h.9M252.3 74.7h.9"/>
<path d="M252.7 60.1v.9M252.7 74.2v.9M258.8 63.4h4.3M258.8 61.7h4.3v.8h-4.3zM258.8 75.9h4.3v.6h-4.3zM258.8 77.5h4.3M260.9 60.1v1.6M260.9 63.4v1.4M260.9 74.2v1.7M260.9 77.5v1.4M261.7 60.5h.9M261.7 74.7h.9"/>
<path d="M262.1 60.1v.9M262.1 74.2v.9M270.3 60.1l-.6 .7 1.4 1.4-1.4 1.5 1.4 1.3-1.4 1.5 .6 .6M270.3 71.9l-.6 .7 1.4 1.4-1.4 1.4 1.4 1.4-1.4 1.3 .6 .8M185.9 117.2h4.3M185.9 118.1h4.3M188 116.4v.8M188 118.1v.7M185.9 136h4.3M185.9 136.9h4.3M188 135.2v.8M188 136.9v.7"/>
</g>
<text font-size="4.2" fill="#000080" x="202.2" y="177.1">CDI9100-G2R2T4-DYB1</text>
<g font-size="2.1">
<text x="45.1" y="20.8">1</text>
<text x="112.6" y="20.8">2</text>
<text x="180.1" y="20.8">3</text>
<text x="247.6" y="20.8">4</text>
<text x="13.4" y="41.9">D</text>
<text x="279.1" y="41.9">D</text>
<text x="59.5" y="76.8" transform="rotate(-90 59.5 76.8)">8</text>
<text x="61.9" y="76.8" transform="rotate(-90 61.9 76.8)">7</text>
<text x="64.3" y="76.8" transform="rotate(-90 64.3 76.8)">6</text>
<text x="66.6" y="76.8" transform="rotate(-90 66.6 76.8)">5</text>
<text x="13.4" y="86.5">C</text>
<text x="59.5" y="84.5" transform="rotate(-90 59.5 84.5)">1</text>
<text x="61.9" y="84.5" transform="rotate(-90 61.9 84.5)">2</text>
<text x="64.3" y="84.5" transform="rotate(-90 64.3 84.5)">3</text>
<text x="66.6" y="84.5" transform="rotate(-90 66.6 84.5)">4</text>
<text x="279.1" y="86.5">C</text>
<text x="160.1" y="111.2">2</text>
<text x="165.9" y="112.4">Vin</text>
<text x="178" y="112.4">Vout</text>
<text x="186.9" y="111.2">3</text>
<text x="262.4" y="110">1</text>
<text x="262.4" y="112.4">2</text>
<text x="174.8" y="117.4" transform="rotate(-90 174.8 117.4)">GND</text>
<text x="173.6" y="123.5" transform="rotate(-90 173.6 123.5)">1</text>
<text x="13.4" y="131.1">B</text>
<text x="160.1" y="130">1</text>
<text x="165.9" y="131.1">Vin</text>
<text x="178" y="131.1">Vout</text>
<text x="186.9" y="130">3</text>
<text x="279.1" y="131.1">B</text>
<text x="174.8" y="136.1" transform="rotate(-90 174.8 136.1)">GND</text>
<text x="173.6" y="142.2" transform="rotate(-90 173.6 142.2)">2</text>
<text x="161.8" y="150.5" transform="rotate(-90 161.8 150.5)">1</text>
<text x="148.3" y="160.5">3</text>
<text x="154.3" y="161.6">Vin</text>
<text x="163" y="159.4" transform="rotate(-90 163 159.4)">ADJ</text>
<text x="166.2" y="161.6">Vout</text>
<text x="175.2" y="160.5">2</text>
<text x="13.4" y="175.8">A</text>
<text x="196.3" y="174.6">Title</text>
<text x="279.1" y="175.8">A</text>
<text x="196.3" y="181.8">AD:</text>
<text x="208" y="181.8">深圳艾普思创变频器厂家诚招各地合作伙伴</text>
<text x="208" y="183.8">销售服务热线：17688992177</text>
<text x="208" y="185.9">国产变频器价格 进口变频器品质 超高性价比</text>
<text x="255.1" y="181.6">Revision</text>
<text x="196.1" y="188.7">左边二维码 扫一扫关注变频圈</text>
<text x="196.1" y="191.2">变频圈：变频器行业知名自媒体</text>
<text x="243.3" y="188.6">Sheet</text>
<text x="243.4" y="190.9">Date:</text>
<text x="249.9" y="188.6">of</text>
<text x="259.5" y="191.1">2019-10-22</text>
<text x="45.1" y="194.6">1</text>
<text x="112.6" y="194.6">2</text>
<text x="180.1" y="194.6">3</text>
<text x="247.6" y="194.6">4</text>
</g>
<g font-size="2.1" fill="#a1006a">
<text x="26.6" y="27.9">P</text>
<text x="127.4" y="24.3">VU+</text>
<text x="181.5" y="27.9">E1</text>
<text x="228.3" y="29">+24V</text>
<text x="26.3" y="32.5">N</text>
<text x="263.8" y="32.5">P</text>
<text x="181.5" y="39.5">VU-</text>
<text x="127.4" y="43.1">VV+</text>
<text x="181.5" y="46.7">E3</text>
<text x="194.2" y="53.7">RY</text>
<text x="181.5" y="58.3">VV-</text>
<text x="273.2" y="58.3">P1</text>
<text x="127.2" y="61.9">VW+</text>
<text x="181.5" y="65.4">E5</text>
<text x="233.3" y="65.4">COM</text>
<text x="181.5" y="77.1">VW-</text>
<text x="128.1" y="85.3">V+</text>
<text x="181.5" y="88.9">E2,4,6,7</text>
<text x="181.5" y="100.6">V-</text>
<text x="242.4" y="101.8">+24V</text>
<text x="146.2" y="107.7">+24V</text>
<text x="190.9" y="112.4">-15V</text>
<text x="146.2" y="119.4">COM</text>
<text x="207.1" y="124.1">FAN</text>
<text x="190.9" y="131.1">+15V</text>
<text x="247.3" y="135.8">COM</text>
<text x="198" y="161.6">+5V</text>
<text x="165" y="171">Us</text>
</g>
<g font-size="2.1" fill="#000080">
<text x="32.9" y="26">R1</text>
<text x="32.9" y="29.5">1.6R</text>
<text x="108.1" y="26.7">RYBT</text>
<text x="119.6" y="24.3">D9</text>
<text x="138.7" y="26">R?</text>
<text x="138.7" y="29.7">5.1K</text>
<text x="61.8" y="31.2">R13</text>
<text x="61.8" y="33.3">150K</text>
<text x="87" y="33.3">C2</text>
<text x="87" y="35.4">103</text>
<text x="94.7" y="31.2">R2</text>
<text x="94.7" y="33.3">100K</text>
<text x="119.6" y="31.3">DIODE</text>
<text x="119.9" y="35.8">E10</text>
<text x="150.2" y="35.8">Z2</text>
<text x="169.2" y="33.4">E17</text>
<text x="169.2" y="35.8">47u/50V</text>
<text x="119.9" y="38.2">220u/50V</text>
<text x="232.7" y="37.9">D16</text>
<text x="232.7" y="40">DIODE</text>
<text x="241.7" y="40.3">RELAY</text>
<text x="261.7" y="38.2">R63</text>
<text x="261.7" y="40.3">60R/5W</text>
<text x="61.8" y="42.8">R12</text>
<text x="61.8" y="45">150K</text>
<text x="96.4" y="42.7">D1</text>
<text x="96.4" y="44.7">DIODE</text>
<text x="119.6" y="43.1">D10</text>
<text x="138.7" y="44.7">R?</text>
<text x="119.6" y="50.1">DIODE</text>
<text x="138.7" y="48.5">5.1K</text>
<text x="169.2" y="52.2">E19</text>
<text x="202.2" y="51.8">R53</text>
<text x="232.7" y="49.9">QJ1</text>
<text x="232.7" y="52">NPN</text>
<text x="261.7" y="50.1">R63</text>
<text x="261.7" y="52.5">60R/5W</text>
<text x="32.9" y="54.4">C8</text>
<text x="32.9" y="56.5">104</text>
<text x="42.3" y="54.4">E1</text>
<text x="42.3" y="56.5">100u/35V</text>
<text x="53.8" y="54.4">Z1</text>
<text x="53.8" y="56.5">18V</text>
<text x="65.4" y="54.4">LED</text>
<text x="87.7" y="57">R6</text>
<text x="87.7" y="59.1">10K</text>
<text x="119.9" y="54.6">E11</text>
<text x="119.9" y="57">220u/50V</text>
<text x="150.2" y="54.6">Z3</text>
<text x="169.2" y="54.6">47u/50V</text>
<text x="202.2" y="55.3">10K</text>
<text x="212.3" y="57">R54</text>
<text x="212.3" y="59.1">10K</text>
<text x="53.8" y="64.3">C7</text>
<text x="77.6" y="63.5">R8</text>
<text x="97.5" y="63.8">TR2</text>
<text x="97.5" y="65.9">K2225</text>
<text x="119.6" y="61.9">D11</text>
<text x="138.7" y="63.5">R?</text>
<text x="253.9" y="61.4">E22</text>
<text x="253.9" y="63.5">470u</text>
<text x="263.3" y="61.4">E23</text>
<text x="263.3" y="63.5">470u</text>
<text x="271.1" y="61.6">R67</text>
<text x="271.1" y="63.8">100K</text>
<text x="53.8" y="71">CAP</text>
<text x="77.6" y="67.1">51R</text>
<text x="119.6" y="68.9">DIODE</text>
<text x="138.7" y="67.3">5.1K</text>
<text x="169.2" y="71">E21</text>
<text x="68.2" y="75.8">U?</text>
<text x="68.2" y="77.8">3844</text>
<text x="75.9" y="75.8">R8</text>
<text x="75.9" y="77.8">RES1</text>
<text x="87.7" y="73.4">R4</text>
<text x="87.7" y="75.5">2.2K</text>
<text x="94.7" y="73.4">R5</text>
<text x="94.7" y="75.5">1.6R</text>
<text x="119.9" y="73.4">E12</text>
<text x="119.9" y="75.8">220u/50V</text>
<text x="150.2" y="73.4">Z4</text>
<text x="169.2" y="73.4">47u/50V</text>
<text x="253.9" y="75.5">E25</text>
<text x="253.9" y="77.6">470u</text>
<text x="263.3" y="75.5">E24</text>
<text x="263.3" y="77.6">470u</text>
<text x="271.1" y="73.4">R68</text>
<text x="271.1" y="75.5">100K</text>
<text x="89.1" y="78.3">C?</text>
<text x="150.5" y="82.3">R?</text>
<text x="77.4" y="85.3">C6</text>
<text x="89.1" y="85.1">CAP</text>
<text x="119.6" y="85.3">D12</text>
<text x="150.5" y="87">R?</text>
<text x="53.8" y="90.1">C5</text>
<text x="77.4" y="92.2">CAP</text>
<text x="119.6" y="92.4">DIODE</text>
<text x="138.7" y="90.8">5.1K</text>
<text x="169.2" y="94.5">E15</text>
<text x="51.7" y="98.7">R7</text>
<text x="53.8" y="96.9">CAP</text>
<text x="63.5" y="98.7">R9</text>
<text x="119.9" y="96.9">E13</text>
<text x="119.9" y="99.2">470u/50V</text>
<text x="150.2" y="96.9">Z17</text>
<text x="159.6" y="96.9">Z18</text>
<text x="169.2" y="96.9">47u/50V</text>
<text x="51.7" y="102.3">RES1</text>
<text x="61.8" y="103.9">R10</text>
<text x="61.8" y="106">51K</text>
<text x="63.5" y="102.3">10K</text>
<text x="119.6" y="104.1">D8,D18</text>
<text x="164.6" y="106.8">VOL3</text>
<text x="260.9" y="106.5">JFAN</text>
<text x="42.1" y="108.9">D3</text>
<text x="93.8" y="108.9">D2</text>
<text x="119.6" y="111.2">DIODE</text>
<text x="131.7" y="113">E8</text>
<text x="145.8" y="113">C15</text>
<text x="164.6" y="108.9">7905</text>
<text x="246.9" y="108.4">D17</text>
<text x="246.9" y="110.5">DIODE</text>
<text x="83" y="115.7">R11</text>
<text x="83" y="117.8">510R</text>
<text x="94.1" y="117.8">E2</text>
<text x="94.1" y="119.9">100u/35V</text>
<text x="131.7" y="115.1">220u/35V</text>
<text x="145.8" y="115.1">104</text>
<text x="190.4" y="117.8">C13</text>
<text x="190.4" y="119.9">104</text>
<text x="119.6" y="122.9">D6</text>
<text x="164.6" y="125.5">VOL1</text>
<text x="216.3" y="122.3">R55</text>
<text x="216.3" y="125.7">10K</text>
<text x="246.9" y="120.3">QJ2</text>
<text x="246.9" y="122.4">NPN</text>
<text x="119.6" y="130">DIODE</text>
<text x="131.7" y="129.5">E7</text>
<text x="131.7" y="131.7">470u/35V</text>
<text x="145.8" y="129.5">C14</text>
<text x="145.8" y="131.7">104</text>
<text x="164.6" y="127.6">7805</text>
<text x="226.4" y="127.4">R56</text>
<text x="226.4" y="129.5">10K</text>
<text x="119.6" y="134.7">D4</text>
<text x="190.4" y="136.6">C10</text>
<text x="119.6" y="141.7">DIODE</text>
<text x="131.7" y="141.2">E4</text>
<text x="131.7" y="143.3">220u/35V</text>
<text x="145.8" y="143.6">C11</text>
<text x="190.4" y="138.7">104</text>
<text x="145.8" y="145.7">104</text>
<text x="152.8" y="148.1">R74</text>
<text x="164.6" y="148.1">R75</text>
<text x="117.5" y="153">E6</text>
<text x="117.5" y="155.1">1000u/25V</text>
<text x="136.4" y="155.5">C?</text>
<text x="152.8" y="151.8">100R</text>
<text x="164.6" y="151.8">300R</text>
<text x="183.4" y="155.5">E3</text>
<text x="197.5" y="155.4">C9</text>
<text x="119.6" y="158.2">D5,D19</text>
<text x="134" y="159.6">L1</text>
<text x="136.4" y="157.9">330u/25V</text>
<text x="183.4" y="157.9">1000u/25V</text>
<text x="197.5" y="157.5">104</text>
<text x="119.6" y="167.6">D7</text>
<text x="119.6" y="165.2">DIODE</text>
<text x="162.2" y="165.2">VOL2</text>
<text x="162.2" y="167.6">LM317</text>
<text x="131.7" y="169.2">R14</text>
<text x="131.7" y="173">33R</text>
<text x="152.8" y="169.2">R16</text>
<text x="152.8" y="172.7">15K</text>
<text x="119.6" y="174.6">DIODE</text>
<text x="141.7" y="174.3">R15</text>
<text x="141.7" y="176.4">20K</text>
<text x="152.8" y="176.7">E9</text>
<text x="152.8" y="179.1">1u/400V</text>
<text x="263.3" y="184">V1.0</text>
<text x="263.3" y="188.6">1/2</text>
</g>
</svg>
